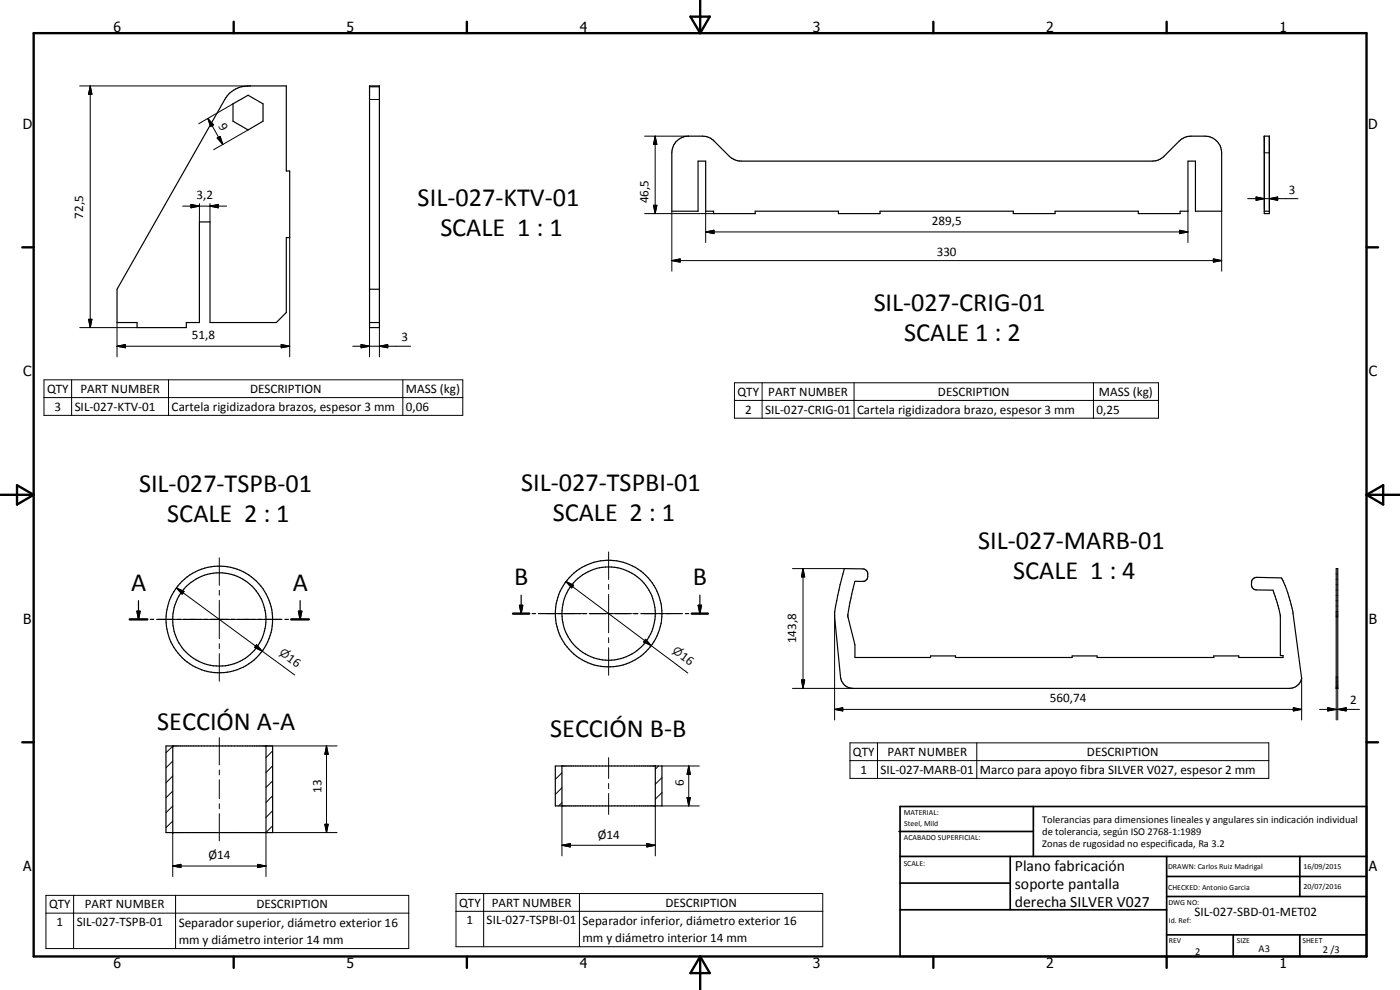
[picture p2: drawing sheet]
<svg xmlns="http://www.w3.org/2000/svg" width="420mm" height="297mm" viewBox="0 0 420 297" stroke-linecap="round" stroke-linejoin="round" font-family="sans-serif">
<g fill="none" stroke="#000" stroke-width=".35">
<path d="M68.6 28.3a8.5 8.5 0 0 1 6.5-2.5h10.8v25.5h1v20h-1v22.5l-3 3h-19.9v-30.2h-3.2v30.2h-3.9v1.5h-14.8v-1.5h-6v-10l32.4-57zM69.9 31.2l4.6-2.6 4.4 2.6v5.2l-4.4 2.6-4.6-2.6zM110.9 25.8h3v72.5h-3zM110.9 26h3M202.9 42.5a5.2 5.2 0 0 1 3.8-1.6h4.1a4.9 4.9 0 0 1 3.5 1.4l4.6 4.6a5.3 5.3 0 0 0 3.6 1.4h123.3l1.4-.2 1.8-.9 4.9-4.9a5.1 5.1 0 0 1 3.6-1.4h4.1a5 5 0 0 1 5 4.9v17.6h-7.8v-15.1h-2.3v15.1h-2.4v.7h-12.5v-.7h-25v.7h-12.5v-.7h-40v.7h-12.5v-.7h-25v.7h-12.4v-.7h-2.4v-15.1h-2.3v15.1h-7.9v-17.6l.3-1.5zM379.4 40.9h1.5v23.2h-1.5zM379.4 63.4h1.5M110.9 96.8h3M110.9 86.8h3M156.4 178.6v5.5M210 178.6v5.5M253.4 170.6l5.6 .1a1.8 1.8 0 0 1 1.4 2.6l-.1 .3a1.38 1.38 0 0 1-1.4 .9l-2.3-.1-2.1 10v.7l2.1 8.4v3.8h22.7v-.5h7.5v.5h35v-.5h7.5v.5h35v-.5h7.5v.5h13.3v-.6h-.9v-12l-.9-4-1.3-3.6-4.9-.1a1.92 1.92 0 0 1-1.6-1.9 1.92 1.92 0 0 1 1.6-1.9l7.5 .2 .3 .6a39.8 39.8 0 0 1 3.2 10.1l2.5 19.4a3.8 3.8 0 0 1-3.6 3h-131a3.7 3.7 0 0 1-3.7-3.3l-1.8-19.3 .9-5.2z"/>
<path d="M401 170.6h.5v35.9h-.5zM38.9 185.8h5.3M41.1 183.4h1l-.5 2.4zM41.6 180.2v5.6M45.1 185.8h1M47 185.8h5.3M53.2 185.8h1M55.1 185.8h5.3M61.2 185.8h1.1M63.2 185.8h5.3M69.3 185.8h1.1M71.3 185.8h5.2"/>
<path d="M77.4 185.8h1.1M79.3 185.8h5.3M85.5 185.8h1.1M87.4 185.8h5.3M89.6 183.4h1l-.5 2.4zM90.1 180.2v5.6M154 184.1h4.8M155.9 181.6h1l-.5 2.5zM159.7 184.1h1M161.6 184.1h4.9M167.4 184.1h1M169.3 184.1h4.8"/>
<path d="M175 184.1h1.1M176.9 184.1h4.9M182.7 184.1h1M184.6 184.1h4.9M190.4 184.1h1M192.3 184.1h4.8M198 184.1h1.1M199.9 184.1h4.9M205.7 184.1h1M207.6 184.1h4.9M209.5 181.6h1l-.5 2.5zM49.8 223.8h32v26h-32z"/>
<path d="M51.8 223.8v26M79.8 223.8v26M166.7 229.8h32v12h-32zM168.6 229.8v12M196.7 229.8v12"/>
<circle cx="65.8" cy="185.9" r="16"/>
<circle cx="65.8" cy="185.8" r="14"/>
<circle cx="182.7" cy="184.1" r="14"/>
<circle cx="182.7" cy="184.1" r="16"/>
</g>
<g fill="#000">
<circle cx="51.8" cy="223.8" r=".18"/>
<circle cx="51.8" cy="249.8" r=".18"/>
</g>
<g fill="none" stroke="#000" stroke-width=".3">
<path d="M23.9 25.8h51.2M27.1 25.8l.5 2.5h-1zM27.1 25.8v72.5M62.4 35.6l1.7 1.9-.9 .5zM62.4 35.6l4.5 7.7M69.9 31.2l-10.3 5.9M74.5 39l-10.4 5.9M110.9 29.8h3M65.2 41.4l.9-.5 .8 2.4zM193.5 40.9h13.2M196.6 40.9l.5 2.4h-1zM196.6 40.9v23.2"/>
<path d="M374.4 59.6h15.1M377 59.1l2.4 .5-2.4 .5zM379.4 45.8h1.5M379.4 40.9v21.9M380.9 59.6l2.5-.5v1zM380.9 40.9v21.9M54.8 61.8h13.2M57.3 61.3l2.5 .5-2.5 .6zM59.8 61.1v5.5M63 61.8l2.5-.5v1.1zM63 61.1v5.5M86.9 71.3v35.8"/>
<path d="M193.5 64.1h20.7M196.1 61.6h1l-.5 2.5zM201.6 78.2l2.5-.5v1zM201.6 78.2h165M201.6 63.4v18M211.8 69.6l2.5-.5v1zM211.8 69.6h144.7M211.8 63.4v9.4M354 69.1l2.5 .5-2.5 .5zM356.5 63.4v9.4M364.1 77.7l2.5 .5-2.5 .5zM366.6 63.4v18"/>
<path d="M23.9 98.3h17.2M26.6 95.8h1l-.5 2.5zM35.1 96.8v10.3M110.9 98.3v8.8M113.9 98.3v8.8M13.2 114h125.7v10.6h-125.7zM13.2 119.3h125.7M21.5 114v10.6M35.1 103.9l2.5-.5v1zM35.1 103.9h51.8M50.6 114v10.6M84.4 103.4l2.5 .5-2.5 .5z"/>
<path d="M105.9 103.9h17.3M108.4 103.4l2.5 .5-2.5 .5zM113.9 103.9l2.5-.5v1zM120.9 114v10.6M220.4 114.9h127.3v10.6h-127.3zM228.7 114.9v10.6M256.3 114.9v10.6M328.2 114.9v10.6M220.4 120.1h127.3M52.9 176.4l2.3 1.1-.6 .8zM52.9 176.4l25.8 19M65.8 167.4v8.2"/>
<path d="M65.8 177.1v1.5M169.9 174.5l2.3 1.1-.6 .8zM169.9 174.5l25.5 19.2M182.7 165.6v8.3M182.7 175.3v1.5M182.7 178.4v11.5M237.8 170.6h15.6M241 170.6l.5 2.5h-1zM241 170.6v35.9M47.3 185.8h8.3M57.1 185.8h1.5M60.1 185.8h11.5"/>
<path d="M65.8 180.1v11.5M65.8 193.1v1.5M65.8 196.1v8.3M73.1 185.8h1.5M76.1 185.8h8.2M77 193.5l1.7 1.9-2.3-1.1zM78.7 195.4l9.7 7.1M164.2 184.1h8.2M173.9 184.1h1.5M176.9 184.1h11.5M182.7 191.3v1.5M182.7 194.4v8.2"/>
<path d="M189.9 184.1h1.5M192.9 184.1h8.3M193.7 191.8l1.7 1.9-2.2-1.1zM195.4 193.7l11 8.2M250.5 184.4v31.6M401 185.1h.5M401 183.5h.5M237.8 206.5h18.2M240.5 204h1l-.5 2.5zM250.5 212.9l2.4-.6v1zM250.5 212.9h140.1M388.1 212.3l2.5 .6-2.5 .4z"/>
<path d="M390.6 203.5v12.5M396 212.9h12M398.5 212.3l2.5 .6-2.5 .4zM401 203.2h.5M401 206.5v9.5M401.5 212.9l2.5-.6v1zM401.5 206.5v9.5M51.8 237.4l-2 2M51.8 232.8l-2 2.1M51.8 228.3l-2 2.1M51.8 223.9l-2 1.9M65.8 221.3v8.2"/>
<path d="M65.8 231v1.5M65.8 234v5.6M79.8 223.8h21.4M81.8 238.8l-2 2M81.8 234.3l-2 2M81.8 229.8l-2 2M81.8 225.3l-2 2M98 223.8l.5 2.5h-1zM98 223.8v26M168.6 236.3l-1.9 2.1M168.6 231.9l-1.9 1.9M182.7 227.3v6.3"/>
<path d="M182.7 235.1v1.5M182.7 238.1v6.2M197.6 229.8l-.9 1M198.7 237.8l-2 2M198.7 233.3l-2 2M198.7 229.8h11.2M206.2 239.3h1l-.5 2.5zM206.7 229.8l.5 2.5h-1zM206.7 229.8v12M255.1 222.9h125.7v10.7h-125.7zM255.1 228.2h125.7M263.3 222.9v10.7"/>
<path d="M293.1 222.9v10.7M51.8 259.8l2.5-.5v1zM51.8 246.3l-2 2M51.8 241.9l-2 1.9M51.8 259.8h28M51.8 249.8v13.2M65.8 241.2v1.5M65.8 244.1v8.2M77.3 259.3l2.5 .5-2.5 .5zM81.8 247.8l-2 2M81.8 243.2l-2 2.1M97.5 247.3h1l-.5 2.5z"/>
<path d="M101.2 249.8h-21.4v13.2M168.6 253.6l2.5-.5v1zM168.6 240.8l-.9 1M168.6 253.6h28.1M168.6 241.8v15M194.1 253.1l2.6 .5-2.6 .5zM196.7 241.8v15M198.7 241.8h11.2M13.8 268.6h108.9v16h-108.9zM13.8 274h108.9M22.1 268.6v16M52.7 268.6v16"/>
<path d="M136.9 268.1h110v16h-110zM136.9 273.4h110M145.1 268.1v16M173.9 268.1v16"/>
</g>
<g fill="none" stroke="#000" stroke-width=".71">
<path d="M10.1 9.9h400v277.1h-400zM70.1 6.5v3.4M140.1 6.5v3.4M207.2 5h5.8l-2.9 4.9zM210.1 0v9.9M280.1 6.5v3.4M350.1 6.5v3.4M6.7 74.2h3.4M410.1 74.2h3.5M.1 148.5h10M5.1 145.6l5 2.9-5 2.9zM410.1 148.5h10"/>
<path d="M410.1 148.5l5-2.9v5.8zM38.9 185.8h5.3M87.4 185.8h5.3M154 184.1h4.8M207.6 184.1h4.9M6.7 222.7h3.4M410.1 222.7h3.5M70.1 287v3.4M140.1 287v3.4M210.1 287v10M210.1 287l2.9 5h-5.8zM280.1 287v3.4"/>
<path d="M350.1 287v3.4"/>
</g>
<g fill="none" stroke="#000" stroke-width=".51">
<path d="M269.8 249.5h40.3M270.1 242h140v45h-140zM270.1 257h140M303.2 257v16M310.1 242v15M350.1 257v30M390.1 257v12M270.1 265h33.1M270.1 273h80M350.1 269h60M350.1 263h60M350.1 280.5h60"/>
<path d="M370.1 280.5v6.5M390.1 280.5v6.5"/>
</g>
<g fill="#000">
<path d="M27.1 25.8l.5 2.5h-1zM62.4 35.6l1.7 1.9-.9 .5zM65.2 41.4l.9-.5 .8 2.4zM196.6 40.9l.5 2.4h-1zM380.9 59.6l2.5-.5v1zM57.3 61.3l2.5 .5-2.5 .6zM63 61.8l2.5-.5v1.1zM196.1 61.6h1l-.5 2.5zM201.6 78.2l2.5-.5v1zM211.8 69.6l2.5-.5v1zM354 69.1l2.5 .5-2.5 .5zM364.1 77.7l2.5 .5-2.5 .5z"/>
<path d="M377 59.1l2.4 .5-2.4 .5zM26.6 95.8h1l-.5 2.5zM35.1 103.9l2.5-.5v1zM84.4 103.4l2.5 .5-2.5 .5zM108.4 103.4l2.5 .5-2.5 .5zM113.9 103.9l2.5-.5v1zM52.9 176.4l2.3 1.1-.6 .8zM169.9 174.5l2.3 1.1-.6 .8zM241 170.6l.5 2.5h-1zM41.1 183.4h1l-.5 2.4zM77 193.5l1.7 1.9-2.3-1.1zM89.6 183.4h1l-.5 2.4z"/>
<path d="M155.9 181.6h1l-.5 2.5zM193.7 191.8l1.7 1.9-2.2-1.1zM209.5 181.6h1l-.5 2.5zM240.5 204h1l-.5 2.5zM250.5 212.9l2.4-.6v1zM388.1 212.3l2.5 .6-2.5 .4zM398.5 212.3l2.5 .6-2.5 .4zM401.5 212.9l2.5-.6v1zM98 223.8l.5 2.5h-1zM206.2 239.3h1l-.5 2.5zM206.7 229.8l.5 2.5h-1zM51.8 259.8l2.5-.5v1z"/>
<path d="M97.5 247.3h1l-.5 2.5zM168.6 253.6l2.5-.5v1zM194.1 253.1l2.6 .5-2.6 .5zM77.3 259.3l2.5 .5-2.5 .5z"/>
</g>
<g font-size="7.9">
<text x="125.3" y="61.8">SIL-027-KTV-01</text>
<text x="132.2" y="70.7">SCALE 1 : 1</text>
<text x="262.2" y="93.2">SIL-027-CRIG-01</text>
<text x="271.4" y="102.2">SCALE 1 : 2</text>
<text x="41.7" y="147.5">SIL-027-TSPB-01</text>
<text x="156.4" y="147.3">SIL-027-TSPBI-01</text>
<text x="50.2" y="156.5">SCALE 2 : 1</text>
<text x="165.9" y="156.3">SCALE 2 : 1</text>
<text x="293.6" y="164.7">SIL-027-MARB-01</text>
<text x="304.1" y="173.7">SCALE 1 : 4</text>
<text x="39.3" y="177.3">A</text>
<text x="87.8" y="177.3">A</text>
<text x="154.3" y="175.6">B</text>
<text x="207.9" y="175.6">B</text>
<text x="47.2" y="219.1">SECCIÓN A-A</text>
<text x="165.1" y="221.1">SECCIÓN B-B</text>
</g>
<g font-size="4.7">
<text x="304.6" y="261.2">Plano fabricación</text>
<text x="304.6" y="266.6">soporte pantalla</text>
<text x="304.6" y="272">derecha SILVER V027</text>
</g>
<g font-size="4.2">
<text x="34" y="9.6">6</text>
<text x="104" y="9.6">5</text>
<text x="174" y="9.6">4</text>
<text x="244" y="9.6">3</text>
<text x="314" y="9.6">2</text>
<text x="384" y="9.6">1</text>
<text x="6.8" y="38.7">D</text>
<text x="410.6" y="38.7">D</text>
<text x="7" y="112.9">C</text>
<text x="410.8" y="112.9">C</text>
<text x="7" y="187.1">B</text>
<text x="410.8" y="187.1">B</text>
<text x="7" y="261.4">A</text>
<text x="410.8" y="261.4">A</text>
<text x="34" y="290.4">6</text>
<text x="104" y="290.4">5</text>
<text x="174" y="290.4">4</text>
<text x="244" y="290.4">3</text>
<text x="314" y="290.4">2</text>
<text x="384" y="290.4">1</text>
</g>
<g font-size="3.9">
<text x="65.5" y="37.8" transform="rotate(60 65.5 37.8)">9</text>
<text x="59" y="59.8">3,2</text>
<text x="386.8" y="58.1">3</text>
<text x="25" y="65.6" transform="rotate(-90 25 65.6)">72,5</text>
<text x="194.6" y="61" transform="rotate(-90 194.6 61)">46,5</text>
<text x="279.6" y="67.5">289,5</text>
<text x="281.1" y="76.7">330</text>
<text x="57.6" y="101.8">51,8</text>
<text x="120.5" y="102.3">3</text>
<text x="14.1" y="117.9">QTY</text>
<text x="24.1" y="117.9">PART NUMBER</text>
<text x="75" y="117.9">DESCRIPTION</text>
<text x="121.8" y="118">MASS (kg)</text>
<text x="221.3" y="118.8">QTY</text>
<text x="230.6" y="118.8">PART NUMBER</text>
<text x="281.5" y="118.8">DESCRIPTION</text>
<text x="329.8" y="118.9">MASS (kg)</text>
<text x="16.4" y="123.2">3</text>
<text x="22.4" y="123.2">SIL-027-KTV-01</text>
<text x="51.5" y="123.3">Cartela rigidizadora brazos, espesor 3 mm</text>
<text x="121.8" y="123.2">0,06</text>
<text x="223.6" y="124.1">2</text>
<text x="229.6" y="124.1">SIL-027-CRIG-01</text>
<text x="257.2" y="124.2">Cartela rigidizadora brazo, espesor 3 mm</text>
<text x="329" y="124.1">0,25</text>
<text x="85.9" y="198" transform="rotate(36 85.9 198)">16</text>
<text x="204" y="197.4" transform="rotate(37 204 197.4)">16</text>
<text x="239" y="193" transform="rotate(-90 239 193)">143,8</text>
<text x="315.1" y="210.7">560,74</text>
<text x="405.2" y="211.3">2</text>
<text x="256" y="226.8">QTY</text>
<text x="266.3" y="226.8">PART NUMBER</text>
<text x="326.2" y="226.8">DESCRIPTION</text>
<text x="258.2" y="232.2">1</text>
<text x="264.3" y="232.2">SIL-027-MARB-01</text>
<text x="294.1" y="232.2">Marco para apoyo fibra SILVER V027, espesor 2 mm</text>
<text x="96.5" y="237.8" transform="rotate(-90 96.5 237.8)">13</text>
<text x="205.2" y="235.8" transform="rotate(-90 205.2 235.8)">6</text>
<text x="179.4" y="251.7">Ø14</text>
<text x="62.6" y="257.9">Ø14</text>
<text x="14.7" y="272.6">QTY</text>
<text x="25.5" y="272.6">PART NUMBER</text>
<text x="77" y="272.6">DESCRIPTION</text>
<text x="137.8" y="272">QTY</text>
<text x="147.6" y="272">PART NUMBER</text>
<text x="199.7" y="272">DESCRIPTION</text>
<text x="358.5" y="275">SIL-027-SBD-01-MET02</text>
<text x="17" y="277.9">1</text>
<text x="23" y="277.9">SIL-027-TSPB-01</text>
<text x="53.6" y="278">Separador superior, diámetro exterior 16</text>
<text x="140" y="277.4">1</text>
<text x="146" y="277.4">SIL-027-TSPBI-01</text>
<text x="174.8" y="277.4">Separador inferior, diámetro exterior 16</text>
<text x="53.6" y="283.3">mm y diámetro interior 14 mm</text>
<text x="174.8" y="282.7">mm y diámetro interior 14 mm</text>
</g>
<g font-size="3.3">
<text x="83.7" y="196.3" transform="rotate(36 83.7 196.3)">⌀</text>
<text x="201.7" y="195.7" transform="rotate(37 201.7 195.7)">⌀</text>
</g>
<g font-size="3.1">
<text x="312.7" y="246.8">Tolerancias para dimensiones lineales y angulares sin indicación individual</text>
<text x="312.7" y="250.4">de tolerancia, según ISO 2768-1:1989</text>
<text x="312.7" y="254">Zonas de rugosidad no especificada, Ra 3.2</text>
<text x="358.7" y="286.5">2</text>
<text x="377.7" y="285.6">A3</text>
<text x="397" y="285.9">2 /3</text>
</g>
<g font-size="2.4">
<text x="271.2" y="244.4">MATERIAL:</text>
<text x="271.3" y="252">ACABADO SUPERFICIAL:</text>
<text x="271.4" y="247.9">Steel, Mild</text>
<text x="271.2" y="259.7">SCALE:</text>
<text x="350.6" y="260.8">DRAWN: Carlos Ruiz Madrigal</text>
<text x="391.2" y="260.6">16/09/2015</text>
<text x="350.6" y="267">CHECKED: Antonio Garcia</text>
<text x="391.2" y="266.7">20/07/2016</text>
<text x="350.6" y="271.4">DWG NO:</text>
<text x="350.8" y="276.9">Id. Ref:</text>
<text x="350.8" y="282.8">REV</text>
<text x="371.2" y="282.9">SIZE</text>
<text x="390.9" y="282.9">SHEET</text>
</g>
</svg>
